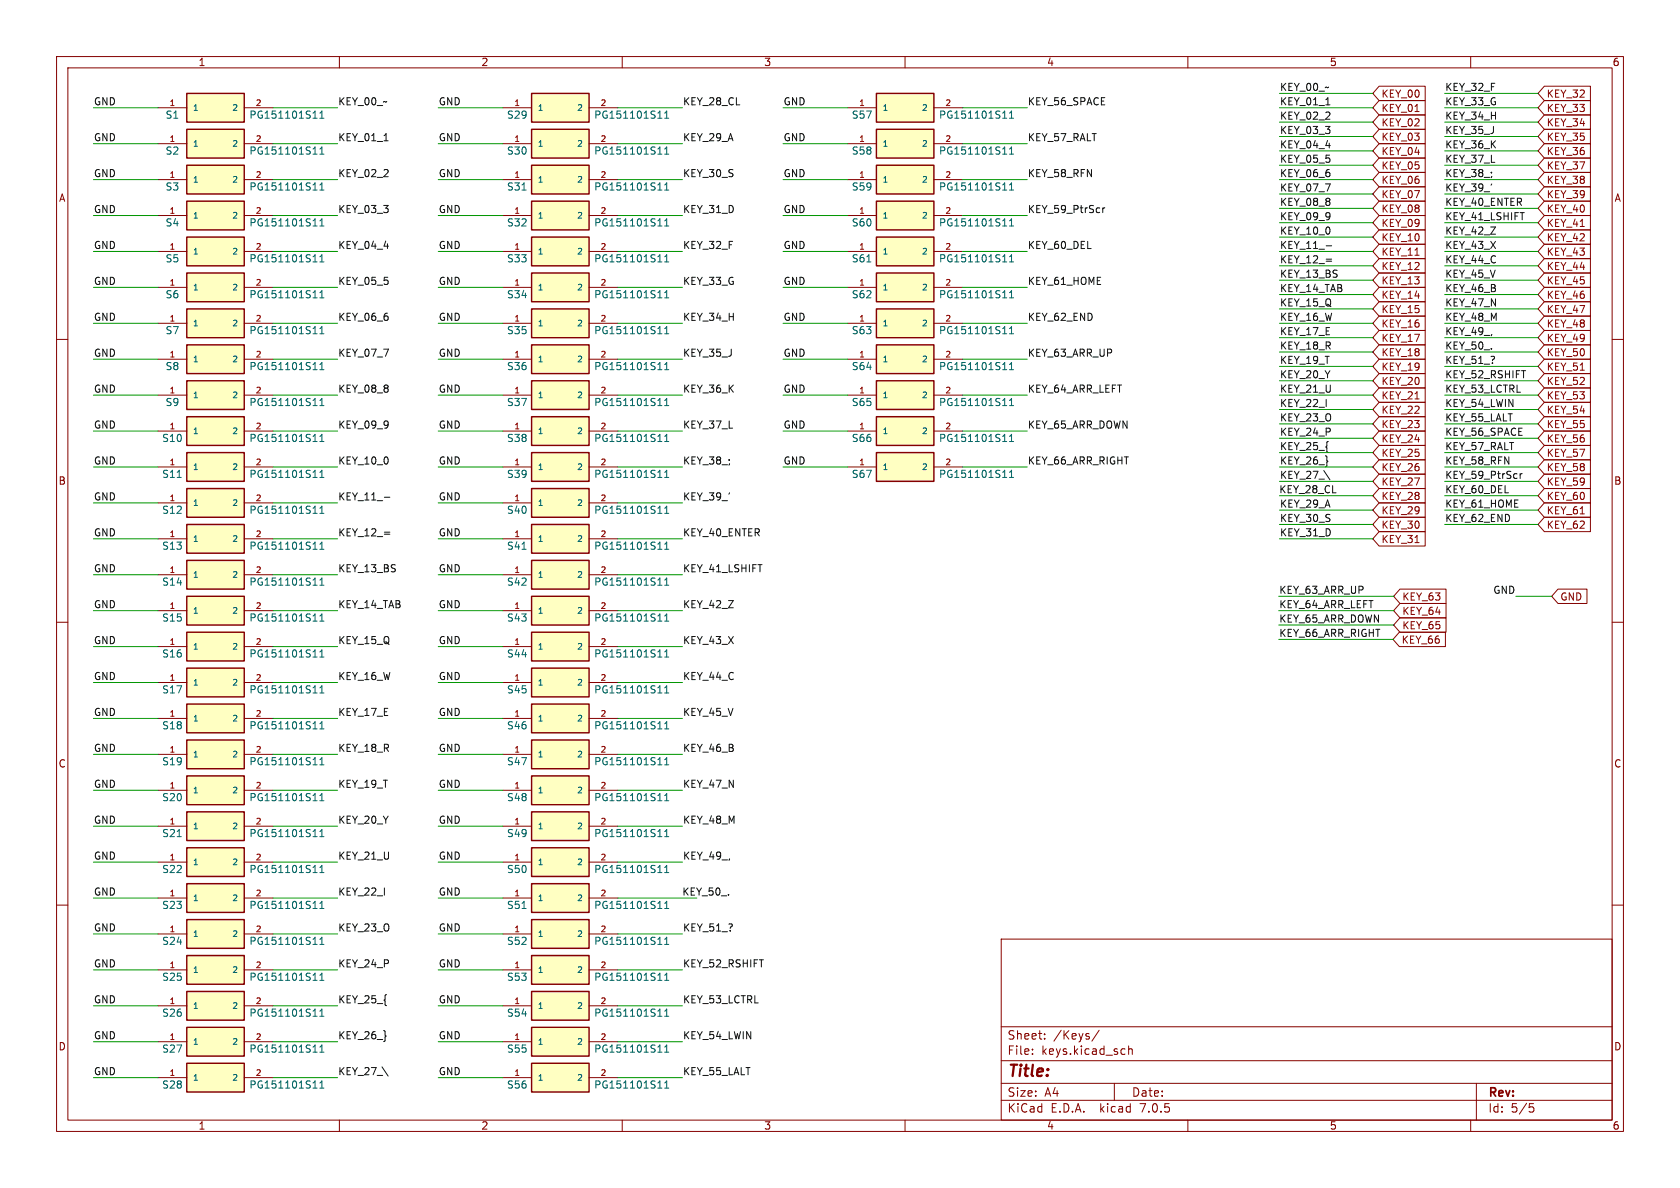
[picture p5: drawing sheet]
<svg xmlns="http://www.w3.org/2000/svg" width="297mm" height="210mm" viewBox="0 0 297 210" stroke-linecap="round" stroke-linejoin="round" font-family="sans-serif">
<g fill="none" stroke="#840000" stroke-width=".18">
<path d="M10 10h277v190h-277zM12 12h273v186h-273zM27.9 19.1h5.1M43.2 19.1h5.1M60 10v2M88.9 19.1h5.1M104.1 19.1h5.1M110 10v2M149.9 19.1h5M160 10v2M165.1 19.1h5.1M210 10v2"/>
<path d="M243.8 15.2h8.2v2.6h-8.2l-1.1-1.3zM243.8 17.8h8.2v2.5h-8.2l-1.1-1.2zM260 10v2M273 17.8h8.2v2.5h-8.2l-1.1-1.2zM273 15.2h8.2v2.6h-8.2l-1.1-1.3zM27.9 31.8h5.1M27.9 38.1h5.1M27.9 25.4h5.1M43.2 31.8h5.1M43.2 38.1h5.1M43.2 25.4h5.1M88.9 31.8h5.1"/>
<path d="M88.9 38.1h5.1M88.9 25.4h5.1M104.1 31.8h5.1M104.1 38.1h5.1M104.1 25.4h5.1M149.9 31.8h5M149.9 38.1h5M149.9 25.4h5M165.1 31.8h5.1M165.1 38.1h5.1M165.1 25.4h5.1M243.8 30.5h8.2v2.5h-8.2l-1.1-1.2z"/>
<path d="M243.8 27.9h8.2v2.6h-8.2l-1.1-1.3zM243.8 33h8.2v2.6h-8.2l-1.1-1.3zM243.8 35.6h8.2v2.5h-8.2l-1.1-1.3zM243.8 25.4h8.2v2.5h-8.2l-1.1-1.2zM243.8 38.1h8.2v2.5h-8.2l-1.1-1.2zM243.8 20.3h8.2v2.6h-8.2l-1.1-1.3zM243.8 22.9h8.2v2.5h-8.2l-1.1-1.3zM273 33h8.2v2.6h-8.2l-1.1-1.3zM273 30.5h8.2v2.5h-8.2l-1.1-1.2zM273 25.4h8.2v2.5h-8.2l-1.1-1.2zM273 38.1h8.2v2.5h-8.2l-1.1-1.2zM273 20.3h8.2v2.6h-8.2l-1.1-1.3z"/>
<path d="M273 22.9h8.2v2.5h-8.2l-1.1-1.3zM273 27.9h8.2v2.6h-8.2l-1.1-1.3zM273 35.6h8.2v2.5h-8.2l-1.1-1.3zM10 60h2M27.9 57.2h5.1M27.9 44.5h5.1M27.9 50.8h5.1M43.2 57.2h5.1M43.2 44.5h5.1M43.2 50.8h5.1M88.9 57.2h5.1M88.9 44.5h5.1"/>
<path d="M88.9 50.8h5.1M104.1 57.2h5.1M104.1 44.5h5.1M104.1 50.8h5.1M149.9 57.2h5M149.9 44.5h5M149.9 50.8h5M165.1 57.2h5.1M165.1 44.5h5.1M165.1 50.8h5.1M243.8 58.4h8.2v2.6h-8.2l-1.1-1.3zM243.8 55.9h8.2v2.5h-8.2l-1.1-1.2z"/>
<path d="M243.8 53.3h8.2v2.6h-8.2l-1.1-1.3zM243.8 40.6h8.2v2.6h-8.2l-1.1-1.3zM243.8 43.2h8.2v2.5h-8.2l-1.1-1.2zM243.8 50.8h8.2v2.5h-8.2l-1.1-1.2zM243.8 45.7h8.2v2.6h-8.2l-1.1-1.3zM243.8 48.3h8.2v2.5h-8.2l-1.1-1.3zM273 45.7h8.2v2.6h-8.2l-1.1-1.3zM273 50.8h8.2v2.5h-8.2l-1.1-1.2zM273 48.3h8.2v2.5h-8.2l-1.1-1.3zM273 55.9h8.2v2.5h-8.2l-1.1-1.2zM273 43.2h8.2v2.5h-8.2l-1.1-1.2zM273 53.3h8.2v2.6h-8.2l-1.1-1.3z"/>
<path d="M273 40.6h8.2v2.6h-8.2l-1.1-1.3zM273 58.4h8.2v2.6h-8.2l-1.1-1.3zM285 60h2M27.9 69.9h5.1M27.9 76.2h5.1M27.9 63.5h5.1M43.2 69.9h5.1M43.2 76.2h5.1M43.2 63.5h5.1M88.9 69.9h5.1M88.9 76.2h5.1M88.9 63.5h5.1"/>
<path d="M104.1 69.9h5.1M104.1 76.2h5.1M104.1 63.5h5.1M149.9 69.9h5M149.9 76.2h5M149.9 63.5h5M165.1 69.9h5.1M165.1 76.2h5.1M165.1 63.5h5.1M243.8 73.7h8.2v2.5h-8.2l-1.1-1.3zM243.8 71.1h8.2v2.6h-8.2l-1.1-1.3zM243.8 78.7h8.2v2.6h-8.2l-1.1-1.3z"/>
<path d="M243.8 76.2h8.2v2.5h-8.2l-1.1-1.2zM243.8 68.6h8.2v2.5h-8.2l-1.1-1.2zM243.8 61h8.2v2.5h-8.2l-1.1-1.3zM243.8 63.5h8.2v2.5h-8.2l-1.1-1.2zM243.8 66h8.2v2.6h-8.2l-1.1-1.3zM273 78.7h8.2v2.6h-8.2l-1.1-1.3zM273 76.2h8.2v2.5h-8.2l-1.1-1.2zM273 68.6h8.2v2.5h-8.2l-1.1-1.2zM273 66h8.2v2.6h-8.2l-1.1-1.3zM273 63.5h8.2v2.5h-8.2l-1.1-1.2zM273 61h8.2v2.5h-8.2l-1.1-1.3zM273 73.7h8.2v2.5h-8.2l-1.1-1.3z"/>
<path d="M273 71.1h8.2v2.6h-8.2l-1.1-1.3zM27.9 95.3h5.1M27.9 88.9h5.1M27.9 82.6h5.1M43.2 95.3h5.1M43.2 88.9h5.1M43.2 82.6h5.1M88.9 95.3h5.1M88.9 88.9h5.1M88.9 82.6h5.1M104.1 95.3h5.1M104.1 88.9h5.1"/>
<path d="M104.1 82.6h5.1M149.9 82.6h5M165.1 82.6h5.1M243.8 83.8h8.2v2.6h-8.2l-1.1-1.3zM243.8 94h8.2v2.5h-8.2l-1.1-1.2zM243.8 86.4h8.2v2.5h-8.2l-1.1-1.3zM243.8 91.4h8.2v2.6h-8.2l-1.1-1.3zM243.8 88.9h8.2v2.5h-8.2l-1.1-1.2zM243.8 81.3h8.2v2.5h-8.2l-1.1-1.2zM273 81.3h8.2v2.5h-8.2l-1.1-1.2zM273 83.8h8.2v2.6h-8.2l-1.1-1.3zM273 91.4h8.2v2.6h-8.2l-1.1-1.3z"/>
<path d="M273 88.9h8.2v2.5h-8.2l-1.1-1.2zM273 86.4h8.2v2.5h-8.2l-1.1-1.3zM10 110h2M27.9 114.3h5.1M27.9 101.6h5.1M27.9 108h5.1M43.2 114.3h5.1M43.2 101.6h5.1M43.2 108h5.1M88.9 114.3h5.1M88.9 101.6h5.1M88.9 108h5.1"/>
<path d="M104.1 114.3h5.1M104.1 101.6h5.1M104.1 108h5.1M247.4 111.8h8.1v2.5h-8.1l-1.1-1.3zM247.5 104.1h8.1v2.6h-8.1l-1.1-1.3zM247.5 106.7h8.1v2.5h-8.1l-1.1-1.2zM247.5 109.2h8.1v2.6h-8.1l-1.1-1.3zM275.4 104.1h5.2v2.6h-5.2l-1.1-1.3zM285 110h2M27.9 120.7h5.1M27.9 139.7h5.1M27.9 127h5.1"/>
<path d="M27.9 133.4h5.1M43.2 120.7h5.1M43.2 139.7h5.1M43.2 127h5.1M43.2 133.4h5.1M88.9 120.7h5.1M88.9 139.7h5.1M88.9 127h5.1M88.9 133.4h5.1M104.1 120.7h5.1M104.1 139.7h5.1M104.1 127h5.1"/>
<path d="M104.1 133.4h5.1M10 160h2M27.9 158.8h5.1M27.9 146.1h5.1M27.9 152.4h5.1M43.2 158.8h5.1M43.2 146.1h5.1M43.2 152.4h5.1M88.9 158.8h5.1M88.9 146.1h5.1M88.9 152.4h5.1M104.1 158.8h5.1"/>
<path d="M104.1 146.1h5.1M104.1 152.4h5.1M285 160h2M27.9 165.1h5.1M27.9 171.5h5.1M27.9 177.8h5.1M43.2 165.1h5.1M43.2 171.5h5.1M43.2 177.8h5.1M88.9 165.1h5.1M88.9 171.5h5.1M88.9 177.8h5.1"/>
<path d="M104.1 165.1h5.1M104.1 171.5h5.1M104.1 177.8h5.1M177 166h108v32h-108zM27.9 190.5h5.1M27.9 184.2h5.1M43.2 190.5h5.1M43.2 184.2h5.1M60 198v2M88.9 190.5h5.1M88.9 184.2h5.1M104.1 190.5h5.1"/>
<path d="M104.1 184.2h5.1M110 198v2M160 198v2M177 194.5h108M177 191.5h108M177 187.5h108M177 181.5h108M182.5 186.3v.1M182.5 185.5v.1M184.7 183.6v.1M184.7 182.8v.1M194.3 182.1l-1.3 2"/>
<path d="M197 191.5v3M198.7 185.4l.2 .1M198.9 186.3l-.2 .1M199.5 184.9v1.5M199.5 185.5l.2-.1 .4 .1 .1 .9M210 198v2M260 198v2M261 191.5v6.5M270.4 195.1h.7M270.5 195.7h.4l.3 .3-.2 .5-.5 .1"/>
</g>
<g fill="#ffffc2" stroke="#ffffc2" stroke-width=".18">
<path d="M154.9 29.2h10.2v5.1h-10.2z"/>
<path d="M154.9 67.3h10.2v5.1h-10.2z"/>
<path d="M33 111.8h10.2v5h-10.2z"/>
<path d="M94 99.1h10.1v5h-10.1z"/>
<path d="M33 105.4h10.2v5.1h-10.2z"/>
<path d="M94 105.4h10.1v5.1h-10.1z"/>
<path d="M94 92.7h10.1v5.1h-10.1z"/>
<path d="M94 111.8h10.1v5h-10.1z"/>
<path d="M94 118.1h10.1v5.1h-10.1z"/>
<path d="M154.9 54.6h10.2v5.1h-10.2z"/>
<path d="M94 137.2h10.1v5h-10.1z"/>
<path d="M94 162.6h10.1v5h-10.1z"/>
<path d="M154.9 73.7h10.2v5h-10.2z"/>
<path d="M154.9 41.9h10.2v5.1h-10.2z"/>
<path d="M154.9 35.6h10.2v5h-10.2z"/>
<path d="M154.9 22.9h10.2v5h-10.2z"/>
<path d="M33 41.9h10.2v5.1h-10.2z"/>
<path d="M94 156.2h10.1v5.1h-10.1z"/>
<path d="M33 188h10.2v5h-10.2z"/>
<path d="M33 92.7h10.2v5.1h-10.2z"/>
<path d="M94 168.9h10.1v5.1h-10.1z"/>
<path d="M33 86.4h10.2v5h-10.2z"/>
<path d="M33 99.1h10.2v5h-10.2z"/>
<path d="M94 188h10.1v5h-10.1z"/>
<path d="M33 168.9h10.2v5.1h-10.2z"/>
<path d="M33 181.6h10.2v5.1h-10.2z"/>
<path d="M33 67.3h10.2v5.1h-10.2z"/>
<path d="M154.9 80h10.2v5.1h-10.2z"/>
<path d="M94 181.6h10.1v5.1h-10.1z"/>
<path d="M33 175.3h10.2v5h-10.2z"/>
<path d="M33 80h10.2v5.1h-10.2z"/>
<path d="M33 29.2h10.2v5.1h-10.2z"/>
<path d="M33 61h10.2v5h-10.2z"/>
<path d="M33 35.6h10.2v5h-10.2z"/>
<path d="M33 48.3h10.2v5h-10.2z"/>
<path d="M33 16.5h10.2v5.1h-10.2z"/>
<path d="M33 22.9h10.2v5h-10.2z"/>
<path d="M33 54.6h10.2v5.1h-10.2z"/>
<path d="M33 162.6h10.2v5h-10.2z"/>
<path d="M33 156.2h10.2v5.1h-10.2z"/>
<path d="M33 73.7h10.2v5h-10.2z"/>
<path d="M94 175.3h10.1v5h-10.1z"/>
<path d="M94 124.5h10.1v5h-10.1z"/>
<path d="M94 130.8h10.1v5.1h-10.1z"/>
<path d="M33 137.2h10.2v5h-10.2z"/>
<path d="M33 143.5h10.2v5.1h-10.2z"/>
<path d="M94 22.9h10.1v5h-10.1z"/>
<path d="M94 16.5h10.1v5.1h-10.1z"/>
<path d="M94 29.2h10.1v5.1h-10.1z"/>
<path d="M94 35.6h10.1v5h-10.1z"/>
<path d="M33 118.1h10.2v5.1h-10.2z"/>
<path d="M33 130.8h10.2v5.1h-10.2z"/>
<path d="M33 124.5h10.2v5h-10.2z"/>
<path d="M33 149.9h10.2v5h-10.2z"/>
<path d="M94 54.6h10.1v5.1h-10.1z"/>
<path d="M94 41.9h10.1v5.1h-10.1z"/>
<path d="M94 48.3h10.1v5h-10.1z"/>
<path d="M94 61h10.1v5h-10.1z"/>
<path d="M154.9 16.5h10.2v5.1h-10.2z"/>
<path d="M94 67.3h10.1v5.1h-10.1z"/>
<path d="M94 73.7h10.1v5h-10.1z"/>
<path d="M94 80h10.1v5.1h-10.1z"/>
<path d="M94 86.4h10.1v5h-10.1z"/>
<path d="M94 149.9h10.1v5h-10.1z"/>
<path d="M94 143.5h10.1v5.1h-10.1z"/>
<path d="M154.9 61h10.2v5h-10.2z"/>
<path d="M154.9 48.3h10.2v5h-10.2z"/>
</g>
<g fill="none" stroke="#840000" stroke-width=".25">
<path d="M33 16.5h10.2v5.1h-10.2zM94 16.5h10.1v5.1h-10.1zM154.9 16.5h10.2v5.1h-10.2zM33 29.2h10.2v5.1h-10.2zM33 35.6h10.2v5h-10.2zM33 22.9h10.2v5h-10.2zM94 22.9h10.1v5h-10.1zM94 29.2h10.1v5.1h-10.1zM94 35.6h10.1v5h-10.1zM154.9 29.2h10.2v5.1h-10.2zM154.9 35.6h10.2v5h-10.2zM154.9 22.9h10.2v5h-10.2z"/>
<path d="M33 41.9h10.2v5.1h-10.2zM33 48.3h10.2v5h-10.2zM33 54.6h10.2v5.1h-10.2zM94 54.6h10.1v5.1h-10.1zM94 41.9h10.1v5.1h-10.1zM94 48.3h10.1v5h-10.1zM154.9 54.6h10.2v5.1h-10.2zM154.9 41.9h10.2v5.1h-10.2zM154.9 48.3h10.2v5h-10.2zM33 67.3h10.2v5.1h-10.2zM33 61h10.2v5h-10.2zM33 73.7h10.2v5h-10.2z"/>
<path d="M94 61h10.1v5h-10.1zM94 67.3h10.1v5.1h-10.1zM94 73.7h10.1v5h-10.1zM154.9 67.3h10.2v5.1h-10.2zM154.9 73.7h10.2v5h-10.2zM154.9 61h10.2v5h-10.2zM33 92.7h10.2v5.1h-10.2zM33 86.4h10.2v5h-10.2zM33 99.1h10.2v5h-10.2zM33 80h10.2v5.1h-10.2zM94 99.1h10.1v5h-10.1zM94 92.7h10.1v5.1h-10.1z"/>
<path d="M94 80h10.1v5.1h-10.1zM94 86.4h10.1v5h-10.1zM154.9 80h10.2v5.1h-10.2zM33 111.8h10.2v5h-10.2zM33 105.4h10.2v5.1h-10.2zM33 118.1h10.2v5.1h-10.2zM94 105.4h10.1v5.1h-10.1zM94 111.8h10.1v5h-10.1zM94 118.1h10.1v5.1h-10.1zM33 137.2h10.2v5h-10.2zM33 130.8h10.2v5.1h-10.2zM33 124.5h10.2v5h-10.2z"/>
<path d="M94 137.2h10.1v5h-10.1zM94 124.5h10.1v5h-10.1zM94 130.8h10.1v5.1h-10.1zM33 156.2h10.2v5.1h-10.2zM33 143.5h10.2v5.1h-10.2zM33 149.9h10.2v5h-10.2zM94 156.2h10.1v5.1h-10.1zM94 149.9h10.1v5h-10.1zM94 143.5h10.1v5.1h-10.1zM33 168.9h10.2v5.1h-10.2zM33 175.3h10.2v5h-10.2zM33 162.6h10.2v5h-10.2z"/>
<path d="M94 162.6h10.1v5h-10.1zM94 168.9h10.1v5.1h-10.1zM94 175.3h10.1v5h-10.1zM33 188h10.2v5h-10.2zM33 181.6h10.2v5.1h-10.2zM94 188h10.1v5h-10.1zM94 181.6h10.1v5.1h-10.1z"/>
</g>
<g fill="none" stroke="#006464" stroke-width=".18">
<path d="M56.5 20l.4-.4v1.3M117.5 20l.4-.4v1.3M178.5 20l.3-.4v1.3M55.3 33.6h.8M55.3 39.9h.8M55.3 27.2h.8M55.3 20.9h.8M56.5 33.6h.8M56.5 26.3l.4-.3v1.2M56.5 32.7l.4-.4v1.3M56.5 39l.4-.3v1.2M56.5 39.9h.8"/>
<path d="M56.5 27.2h.8M56.5 20.9h.8M92.3 33.6h.7M116.3 33.6h.7M116.3 39.9h.7M116.3 27.2h.7M116.3 20.9h.7M117.5 33.6h.7M117.5 26.3l.4-.3v1.2M117.5 32.7l.4-.4v1.3M117.5 39l.4-.3v1.2M117.5 39.9h.7"/>
<path d="M117.5 27.2h.7M117.5 20.9h.7M177.3 33.6h.7M177.3 39.9h.7M177.3 27.2h.7M177.3 20.9h.7M178.5 33.6h.7M178.5 26.3l.3-.3v1.2M178.5 32.7l.3-.4v1.3M178.5 39l.3-.3v1.2M178.5 39.9h.7M178.5 27.2h.7"/>
<path d="M178.5 20.9h.7M55.3 59h.8M55.3 46.3h.8M55.3 52.6h.8M56.5 45.4l.4-.4v1.3M56.5 51.7l.4-.3v1.2M56.5 58.1l.4-.4v1.3M56.5 59h.8M56.5 46.3h.8M56.5 52.6h.8M116.3 59h.7M116.3 46.3h.7"/>
<path d="M116.3 52.6h.7M117.5 45.4l.4-.4v1.3M117.5 51.7l.4-.3v1.2M117.5 58.1l.4-.4v1.3M117.5 59h.7M117.5 46.3h.7M117.5 52.6h.7M153.2 46.3h.8M177.3 59h.7M177.3 46.3h.7M177.3 52.6h.7M178.5 45.4l.3-.4v1.3"/>
<path d="M178.5 51.7l.3-.3v1.2M178.5 58.1l.3-.4v1.3M178.5 59h.7M178.5 46.3h.7M178.5 52.6h.7M55.3 71.7h.8M55.3 78h.8M55.3 65.3h.8M56.5 71.7h.8M56.5 64.4l.4-.3v1.2M56.5 70.8l.4-.4v1.3M56.5 77.1l.4-.3v1.2"/>
<path d="M56.5 78h.8M56.5 65.3h.8M116.3 71.7h.7M116.3 78h.7M116.3 65.3h.7M117.5 71.7h.7M117.5 64.4l.4-.3v1.2M117.5 70.8l.4-.4v1.3M117.5 77.1l.4-.3v1.2M117.5 78h.7M117.5 65.3h.7M177.3 71.7h.7"/>
<path d="M177.3 78h.7M177.3 65.3h.7M178.5 64.4l.3-.3v1.2M178.5 70.8l.3-.4v1.3M178.5 77.1l.3-.3v1.2M178.5 71.7h.7M178.5 78h.7M178.5 65.3h.7M31.3 84.4h.8M55.3 97.1h.8M55.3 90.7h.8M55.3 84.4h.8"/>
<path d="M56.5 83.5l.4-.4v1.3M56.5 89.8l.4-.3v1.2M56.5 96.2l.4-.4v1.3M56.5 97.1h.8M56.5 90.7h.8M56.5 84.4h.8M92.3 97.1h.7M116.3 97.1h.7M116.3 90.7h.7M116.3 84.4h.7M117.5 83.5l.4-.4v1.3M117.5 89.8l.4-.3v1.2"/>
<path d="M117.5 96.2l.4-.4v1.3M117.5 97.1h.7M117.5 90.7h.7M117.5 84.4h.7M177.3 84.4h.7M178.5 83.5l.3-.4v1.3M178.5 84.4h.7M55.3 116.1h.8M55.3 103.4h.8M55.3 109.8h.8M56.5 116.1h.8M56.5 102.5l.4-.3v1.2"/>
<path d="M56.5 108.9l.4-.4v1.3M56.5 115.2l.4-.3v1.2M56.5 103.4h.8M56.5 109.8h.8M116.3 116.1h.7M116.3 103.4h.7M116.3 109.8h.7M117.5 116.1h.7M117.5 103.4h.7M117.5 102.5l.4-.3v1.2M117.5 108.9l.4-.4v1.3M117.5 115.2l.4-.3v1.2"/>
<path d="M117.5 109.8h.7M55.3 122.5h.8M55.3 128.8h.8M55.3 135.2h.8M56.5 121.6l.4-.4v1.3M56.5 127.9l.4-.3v1.2M56.5 134.3l.4-.4v1.3M56.5 122.5h.8M56.5 128.8h.8M56.5 135.2h.8M116.3 122.5h.7M116.3 128.8h.7"/>
<path d="M116.3 135.2h.7M117.5 121.6l.4-.4v1.3M117.5 127.9l.4-.3v1.2M117.5 134.3l.4-.4v1.3M117.5 122.5h.7M117.5 128.8h.7M117.5 135.2h.7M31.3 147.9h.8M55.3 141.5h.8M55.3 147.9h.8M55.3 154.2h.8M56.5 140.6l.4-.3v1.2"/>
<path d="M56.5 147l.4-.4v1.3M56.5 153.3l.4-.3v1.2M56.5 159.7l.4-.4v1.3M56.5 141.5h.8M56.5 147.9h.8M56.5 154.2h.8M116.3 141.5h.7M116.3 147.9h.7M116.3 154.2h.7M117.5 140.6l.4-.3v1.2M117.5 147l.4-.4v1.3M117.5 153.3l.4-.3v1.2"/>
<path d="M117.5 159.7l.4-.4v1.3M117.5 141.5h.7M117.5 147.9h.7M117.5 154.2h.7M55.3 166.9h.8M55.3 160.6h.8M55.3 173.3h.8M55.3 179.6h.8M56.5 166l.4-.3v1.2M56.5 172.4l.4-.4v1.3M56.5 178.7l.4-.3v1.2M56.5 166.9h.8"/>
<path d="M56.5 160.6h.8M56.5 173.3h.8M56.5 179.6h.8M92.3 160.6h.7M116.3 166.9h.7M116.3 160.6h.7M116.3 173.3h.7M116.3 179.6h.7M117.5 166l.4-.3v1.2M117.5 172.4l.4-.4v1.3M117.5 178.7l.4-.3v1.2M117.5 166.9h.7"/>
<path d="M117.5 160.6h.7M117.5 173.3h.7M117.5 179.6h.7M55.3 192.3h.8M55.3 186h.8M56.5 185.1l.4-.4v1.3M56.5 191.4l.4-.3v1.2M56.5 192.3h.8M56.5 186h.8M116.3 192.3h.7M116.3 186h.7M117.5 185.1l.4-.4v1.3"/>
<path d="M117.5 191.4l.4-.3v1.2M117.5 192.3h.7M117.5 186h.7"/>
</g>
<g fill="none" stroke="#0f0f0f" stroke-width=".18">
<path d="M234.4 18.5h.7M67.9 24.9h.7M195 36.7v.9M195.3 36.7l-.3 .3M234.5 43.5h.9M234.5 45.8h.9M234.5 46.2h.9M234.8 80h.1M234.8 78h.1M68 87.9h.9M68 94.1h.9M68 94.4h.9"/>
<path d="M234 83.2l1.1 1.6M268.7 83.7v.9M269.1 83.7l-.4 .3M68.3 177.8h.1M68.3 175.8h.1M67.5 188.6l1.1 1.6"/>
</g>
<g fill="none" stroke="#009600" stroke-width=".18">
<path d="M16.5 19.1h11.4M48.3 19.1h11.4M77.5 19.1h11.4M109.2 19.1h11.4M138.4 19.1h11.5M170.2 19.1h11.4M226.2 19.1h16.5M226.2 16.5h16.5M255.4 19.1h16.5M255.4 16.5h16.5M16.5 38.1h11.4M16.5 31.8h11.4"/>
<path d="M16.5 25.4h11.4M48.3 38.1h11.4M48.3 31.8h11.4M48.3 25.4h11.4M77.5 38.1h11.4M77.5 31.8h11.4M77.5 25.4h11.4M109.2 38.1h11.4M109.2 31.8h11.4M109.2 25.4h11.4M138.4 38.1h11.5M138.4 31.8h11.5"/>
<path d="M138.4 25.4h11.5M170.2 38.1h11.4M170.2 31.8h11.4M170.2 25.4h11.4M226.2 31.8h16.5M226.2 21.6h16.5M226.2 24.1h16.5M226.2 26.7h16.5M226.2 29.2h16.5M226.2 34.3h16.5M226.2 36.8h16.5M226.2 39.4h16.5"/>
<path d="M255.4 31.8h16.5M255.4 21.6h16.5M255.4 24.1h16.5M255.4 26.7h16.5M255.4 29.2h16.5M255.4 34.3h16.5M255.4 36.8h16.5M255.4 39.4h16.5M16.5 44.5h11.4M16.5 50.8h11.4M16.5 57.2h11.4M48.3 44.5h11.4"/>
<path d="M48.3 50.8h11.4M48.3 57.2h11.4M77.5 44.5h11.4M77.5 50.8h11.4M77.5 57.2h11.4M109.2 44.5h11.4M109.2 50.8h11.4M109.2 57.2h11.4M138.4 44.5h11.5M138.4 50.8h11.5M138.4 57.2h11.5M170.2 44.5h11.4"/>
<path d="M170.2 50.8h11.4M170.2 57.2h11.4M226.2 44.5h16.5M226.2 57.2h16.5M226.2 54.6h16.5M226.2 59.7h16.5M226.2 52.1h16.5M226.2 41.9h16.5M226.2 47h16.5M226.2 49.5h16.5M255.4 44.5h16.5M255.4 57.2h16.5"/>
<path d="M255.4 54.6h16.5M255.4 59.7h16.5M255.4 52.1h16.5M255.4 41.9h16.5M255.4 47h16.5M255.4 49.5h16.5M16.5 76.2h11.4M16.5 69.9h11.4M16.5 63.5h11.4M48.3 76.2h11.4M48.3 69.9h11.4M48.3 63.5h11.4"/>
<path d="M77.5 76.2h11.4M77.5 69.9h11.4M77.5 63.5h11.4M109.2 76.2h11.4M109.2 69.9h11.4M109.2 63.5h11.4M138.4 76.2h11.5M138.4 69.9h11.5M138.4 63.5h11.5M170.2 76.2h11.4M170.2 69.9h11.4M170.2 63.5h11.4"/>
<path d="M226.2 67.3h16.5M226.2 64.8h16.5M226.2 62.2h16.5M226.2 77.5h16.5M226.2 74.9h16.5M226.2 69.9h16.5M226.2 72.4h16.5M255.4 67.3h16.5M255.4 64.8h16.5M255.4 62.2h16.5M255.4 77.5h16.5M255.4 74.9h16.5"/>
<path d="M255.4 69.9h16.5M255.4 72.4h16.5M16.5 88.9h11.4M16.5 82.6h11.4M16.5 95.3h11.4M48.3 88.9h11.4M48.3 82.6h11.4M48.3 95.3h11.4M77.5 88.9h11.4M77.5 82.6h11.4M77.5 95.3h11.4M109.2 88.9h11.4"/>
<path d="M109.2 82.6h11.4M109.2 95.3h11.4M138.4 82.6h11.5M170.2 82.6h11.4M226.2 82.6h16.5M226.2 95.3h16.5M226.2 80h16.5M226.2 85.1h16.5M226.2 90.2h16.5M226.2 92.7h16.5M226.2 87.6h16.5M255.4 82.6h16.5"/>
<path d="M255.4 80h16.5M255.4 85.1h16.5M255.4 90.2h16.5M255.4 92.7h16.5M255.4 87.6h16.5M16.5 108h11.4M16.5 114.3h11.4M16.5 101.6h11.4M48.3 108h11.4M48.3 114.3h11.4M48.3 101.6h11.4M77.5 108h11.4"/>
<path d="M77.5 114.3h11.4M77.5 101.6h11.4M109.2 108h11.4M109.2 114.3h11.4M109.2 101.6h11.4M226.1 108h20.3M226.1 110.5h20.3M226.1 113h20.3M226.1 105.4h20.3M268 105.4h6.3M16.5 120.7h11.4M16.5 139.7h11.4"/>
<path d="M16.5 127h11.4M16.5 133.4h11.4M48.3 120.7h11.4M48.3 139.7h11.4M48.3 127h11.4M48.3 133.4h11.4M77.5 120.7h11.4M77.5 139.7h11.4M77.5 127h11.4M77.5 133.4h11.4M109.2 120.7h11.4M109.2 139.7h11.4"/>
<path d="M109.2 127h11.4M109.2 133.4h11.4M16.5 146.1h11.4M16.5 152.4h11.4M16.5 158.8h11.4M48.3 146.1h11.4M48.3 152.4h11.4M48.3 158.8h11.4M77.5 146.1h11.4M77.5 152.4h11.4M77.5 158.8h11.4M109.2 146.1h11.4"/>
<path d="M109.2 152.4h11.4M109.2 158.8h14M16.5 177.8h11.4M16.5 165.1h11.4M16.5 171.5h11.4M48.3 177.8h11.4M48.3 165.1h11.4M48.3 171.5h11.4M77.5 177.8h11.4M77.5 165.1h11.4M77.5 171.5h11.4M109.2 177.8h11.4"/>
<path d="M109.2 165.1h11.4M109.2 171.5h11.4M16.5 184.2h11.4M16.5 190.5h11.4M48.3 184.2h11.4M48.3 190.5h11.4M77.5 184.2h11.4M77.5 190.5h11.4M109.2 184.2h11.4M109.2 190.5h11.4"/>
</g>
<text font-size="2.8" fill="#840000" x="178" y="190.8">Title:</text>
<g font-size="2.1" fill="#840000">
<text x="178" y="183.9">Sheet:</text>
<text x="186.2" y="183.9">/Keys/</text>
<text x="178" y="186.6">File:</text>
<text x="184" y="186.6">keys.kicad_sch</text>
<text x="178" y="196.8">KiCad</text>
<text x="178" y="194">Size:</text>
<text x="184.6" y="194">A4</text>
<text x="185.7" y="196.8">E.D.A.</text>
<text x="194.4" y="196.8">kicad</text>
<text x="200" y="194">Date:</text>
<text x="201.5" y="196.8">7.0.5</text>
<text x="263" y="194.2">Rev:</text>
<text x="263" y="196.8">Id:</text>
<text x="267" y="196.8">5/5</text>
</g>
<g font-size="1.8" fill="#840000">
<text x="35" y="11.8">1</text>
<text x="85" y="11.8">2</text>
<text x="135" y="11.8">3</text>
<text x="185" y="11.8">4</text>
<text x="235" y="11.8">5</text>
<text x="285" y="11.8">6</text>
<text x="244.1" y="17.4">KEY_00</text>
<text x="273.3" y="17.4">KEY_32</text>
<text x="244.1" y="20">KEY_01</text>
<text x="244.1" y="22.5">KEY_02</text>
<text x="273.3" y="20">KEY_33</text>
<text x="273.3" y="22.5">KEY_34</text>
<text x="244.1" y="27.6">KEY_04</text>
<text x="244.1" y="25">KEY_03</text>
<text x="273.3" y="27.6">KEY_36</text>
<text x="273.3" y="25">KEY_35</text>
<text x="10.4" y="35.8">A</text>
<text x="244.1" y="32.7">KEY_06</text>
<text x="244.1" y="30.1">KEY_05</text>
<text x="244.1" y="35.2">KEY_07</text>
<text x="273.3" y="35.2">KEY_39</text>
<text x="273.3" y="32.7">KEY_38</text>
<text x="273.3" y="30.1">KEY_37</text>
<text x="285.4" y="35.8">A</text>
<text x="244.1" y="37.7">KEY_08</text>
<text x="244.1" y="40.3">KEY_09</text>
<text x="273.3" y="40.3">KEY_41</text>
<text x="273.3" y="37.7">KEY_40</text>
<text x="244.1" y="42.8">KEY_10</text>
<text x="244.1" y="45.4">KEY_11</text>
<text x="244.1" y="47.9">KEY_12</text>
<text x="273.3" y="47.9">KEY_44</text>
<text x="273.3" y="45.4">KEY_43</text>
<text x="273.3" y="42.8">KEY_42</text>
<text x="244.1" y="53">KEY_14</text>
<text x="244.1" y="50.4">KEY_13</text>
<text x="273.3" y="53">KEY_46</text>
<text x="273.3" y="50.4">KEY_45</text>
<text x="244.1" y="58.1">KEY_16</text>
<text x="244.1" y="55.5">KEY_15</text>
<text x="273.3" y="58.1">KEY_48</text>
<text x="273.3" y="55.5">KEY_47</text>
<text x="244.1" y="63.1">KEY_18</text>
<text x="244.1" y="65.7">KEY_19</text>
<text x="244.1" y="60.6">KEY_17</text>
<text x="273.3" y="65.7">KEY_51</text>
<text x="273.3" y="63.1">KEY_50</text>
<text x="273.3" y="60.6">KEY_49</text>
<text x="244.1" y="70.8">KEY_21</text>
<text x="244.1" y="68.2">KEY_20</text>
<text x="273.3" y="70.8">KEY_53</text>
<text x="273.3" y="68.2">KEY_52</text>
<text x="244.1" y="75.8">KEY_23</text>
<text x="244.1" y="73.3">KEY_22</text>
<text x="273.3" y="75.8">KEY_55</text>
<text x="273.3" y="73.3">KEY_54</text>
<text x="244.1" y="80.9">KEY_25</text>
<text x="244.1" y="83.5">KEY_26</text>
<text x="244.1" y="78.4">KEY_24</text>
<text x="273.3" y="83.5">KEY_58</text>
<text x="273.3" y="80.9">KEY_57</text>
<text x="273.3" y="78.4">KEY_56</text>
<text x="10.3" y="85.8">B</text>
<text x="244.1" y="86">KEY_27</text>
<text x="244.1" y="88.5">KEY_28</text>
<text x="273.3" y="86">KEY_59</text>
<text x="273.3" y="88.5">KEY_60</text>
<text x="285.3" y="85.8">B</text>
<text x="244.1" y="93.6">KEY_30</text>
<text x="244.1" y="91.1">KEY_29</text>
<text x="273.3" y="93.6">KEY_62</text>
<text x="273.3" y="91.1">KEY_61</text>
<text x="244.1" y="96.2">KEY_31</text>
<text x="247.8" y="106.3">KEY_63</text>
<text x="275.8" y="106.3">GND</text>
<text x="247.7" y="113.9">KEY_66</text>
<text x="247.8" y="108.9">KEY_64</text>
<text x="247.8" y="111.4">KEY_65</text>
<text x="10.3" y="135.8">C</text>
<text x="285.3" y="135.8">C</text>
<text x="10.3" y="185.8">D</text>
<text x="285.3" y="185.8">D</text>
<text x="35" y="199.8">1</text>
<text x="85" y="199.8">2</text>
<text x="135" y="199.8">3</text>
<text x="185" y="199.8">4</text>
<text x="235" y="199.8">5</text>
<text x="285" y="199.8">6</text>
</g>
<g font-size="1.8" fill="#0f0f0f">
<text x="226.2" y="16.2">KEY_00_~</text>
<text x="255.4" y="16.2">KEY_32_F</text>
<text x="16.5" y="18.7">GND</text>
<text x="59.7" y="18.7">KEY_00_~</text>
<text x="77.5" y="18.7">GND</text>
<text x="120.6" y="18.7">KEY_28_CL</text>
<text x="138.4" y="18.7">GND</text>
<text x="181.6" y="18.7">KEY_56_SPACE</text>
<text x="226.2" y="23.8">KEY_03_3</text>
<text x="226.2" y="21.2">KEY_02_2</text>
<text x="226.2" y="18.7">KEY_01_1</text>
<text x="255.4" y="23.8">KEY_35_J</text>
<text x="255.4" y="18.7">KEY_33_G</text>
<text x="255.4" y="21.2">KEY_34_H</text>
<text x="16.5" y="25.1">GND</text>
<text x="59.7" y="25.1">KEY_01_1</text>
<text x="77.5" y="25.1">GND</text>
<text x="120.6" y="25.1">KEY_29_A</text>
<text x="138.4" y="25.1">GND</text>
<text x="181.6" y="25.1">KEY_57_RALT</text>
<text x="226.2" y="26.3">KEY_04_4</text>
<text x="226.2" y="28.9">KEY_05_5</text>
<text x="255.4" y="28.9">KEY_37_L</text>
<text x="255.4" y="26.3">KEY_36_K</text>
<text x="16.5" y="31.4">GND</text>
<text x="59.7" y="31.4">KEY_02_2</text>
<text x="77.5" y="31.4">GND</text>
<text x="120.6" y="31.4">KEY_30_S</text>
<text x="138.4" y="31.4">GND</text>
<text x="181.6" y="31.4">KEY_58_RFN</text>
<text x="226.2" y="31.4">KEY_06_6</text>
<text x="226.2" y="33.9">KEY_07_7</text>
<text x="255.4" y="31.4">KEY_38_;</text>
<text x="255.4" y="33.9">KEY_39_'</text>
<text x="16.5" y="37.8">GND</text>
<text x="59.7" y="37.8">KEY_03_3</text>
<text x="77.5" y="37.8">GND</text>
<text x="120.6" y="37.8">KEY_31_D</text>
<text x="138.4" y="37.8">GND</text>
<text x="181.6" y="37.8">KEY_59_PtrScr</text>
<text x="226.2" y="39">KEY_09_9</text>
<text x="226.2" y="41.6">KEY_10_0</text>
<text x="226.2" y="36.5">KEY_08_8</text>
<text x="255.4" y="36.5">KEY_40_ENTER</text>
<text x="255.4" y="41.6">KEY_42_Z</text>
<text x="255.4" y="39">KEY_41_LSHIFT</text>
<text x="16.5" y="44.1">GND</text>
<text x="59.7" y="44.1">KEY_04_4</text>
<text x="77.5" y="44.1">GND</text>
<text x="120.6" y="44.1">KEY_32_F</text>
<text x="138.4" y="44.1">GND</text>
<text x="181.6" y="44.1">KEY_60_DEL</text>
<text x="226.2" y="44.1">KEY_11_-</text>
<text x="226.2" y="46.6">KEY_12_=</text>
<text x="255.4" y="44.1">KEY_43_X</text>
<text x="255.4" y="46.6">KEY_44_C</text>
<text x="16.5" y="50.5">GND</text>
<text x="59.7" y="50.5">KEY_05_5</text>
<text x="77.5" y="50.5">GND</text>
<text x="120.6" y="50.5">KEY_33_G</text>
<text x="138.4" y="50.5">GND</text>
<text x="181.6" y="50.5">KEY_61_HOME</text>
<text x="226.2" y="51.7">KEY_14_TAB</text>
<text x="226.2" y="49.2">KEY_13_BS</text>
<text x="255.4" y="51.7">KEY_46_B</text>
<text x="255.4" y="49.2">KEY_45_V</text>
<text x="16.5" y="56.8">GND</text>
<text x="59.7" y="56.8">KEY_06_6</text>
<text x="77.5" y="56.8">GND</text>
<text x="120.6" y="56.8">KEY_34_H</text>
<text x="138.4" y="56.8">GND</text>
<text x="181.6" y="56.8">KEY_62_END</text>
<text x="226.2" y="56.8">KEY_16_W</text>
<text x="226.2" y="59.3">KEY_17_E</text>
<text x="226.2" y="54.3">KEY_15_Q</text>
<text x="255.4" y="59.3">KEY_49_,</text>
<text x="255.4" y="56.8">KEY_48_M</text>
<text x="255.4" y="54.3">KEY_47_N</text>
<text x="16.5" y="63.2">GND</text>
<text x="59.7" y="63.2">KEY_07_7</text>
<text x="77.5" y="63.2">GND</text>
<text x="120.6" y="63.2">KEY_35_J</text>
<text x="138.4" y="63.2">GND</text>
<text x="181.6" y="63.2">KEY_63_ARR_UP</text>
<text x="226.2" y="64.4">KEY_19_T</text>
<text x="226.2" y="61.9">KEY_18_R</text>
<text x="255.4" y="61.9">KEY_50_.</text>
<text x="255.4" y="64.4">KEY_51_?</text>
<text x="16.5" y="69.5">GND</text>
<text x="59.7" y="69.5">KEY_08_8</text>
<text x="77.5" y="69.5">GND</text>
<text x="120.6" y="69.5">KEY_36_K</text>
<text x="138.4" y="69.5">GND</text>
<text x="181.6" y="69.5">KEY_64_ARR_LEFT</text>
<text x="226.2" y="67">KEY_20_Y</text>
<text x="226.2" y="69.5">KEY_21_U</text>
<text x="255.4" y="69.5">KEY_53_LCTRL</text>
<text x="255.4" y="67">KEY_52_RSHIFT</text>
<text x="16.5" y="75.9">GND</text>
<text x="59.7" y="75.9">KEY_09_9</text>
<text x="77.5" y="75.9">GND</text>
<text x="120.6" y="75.9">KEY_37_L</text>
<text x="138.4" y="75.9">GND</text>
<text x="181.6" y="75.9">KEY_65_ARR_DOWN</text>
<text x="226.2" y="72">KEY_22_I</text>
<text x="226.2" y="74.6">KEY_23_O</text>
<text x="226.2" y="77.1">KEY_24_P</text>
<text x="255.4" y="74.6">KEY_55_LALT</text>
<text x="255.4" y="72">KEY_54_LWIN</text>
<text x="255.4" y="77.1">KEY_56_SPACE</text>
<text x="16.5" y="82.2">GND</text>
<text x="59.7" y="82.2">KEY_10_0</text>
<text x="77.5" y="82.2">GND</text>
<text x="120.6" y="82.2">KEY_38_;</text>
<text x="138.4" y="82.2">GND</text>
<text x="181.6" y="82.2">KEY_66_ARR_RIGHT</text>
<text x="226.2" y="79.7">KEY_25_{</text>
<text x="226.2" y="82.2">KEY_26_}</text>
<text x="255.4" y="82.2">KEY_58_RFN</text>
<text x="255.4" y="79.7">KEY_57_RALT</text>
<text x="16.5" y="88.6">GND</text>
<text x="59.7" y="88.6">KEY_11_-</text>
<text x="77.5" y="88.6">GND</text>
<text x="120.6" y="88.6">KEY_39_'</text>
<text x="226.1" y="87.3">KEY_28_CL</text>
<text x="226.2" y="84.7">KEY_27_\</text>
<text x="226.2" y="89.8">KEY_29_A</text>
<text x="255.4" y="84.7">KEY_59_PtrScr</text>
<text x="255.4" y="87.3">KEY_60_DEL</text>
<text x="255.4" y="89.8">KEY_61_HOME</text>
<text x="16.5" y="94.9">GND</text>
<text x="59.7" y="94.9">KEY_12_=</text>
<text x="77.5" y="94.9">GND</text>
<text x="120.6" y="94.9">KEY_40_ENTER</text>
<text x="226.2" y="94.9">KEY_31_D</text>
<text x="226.2" y="92.4">KEY_30_S</text>
<text x="255.4" y="92.4">KEY_62_END</text>
<text x="16.5" y="101.3">GND</text>
<text x="59.7" y="101.3">KEY_13_BS</text>
<text x="77.5" y="101.3">GND</text>
<text x="120.6" y="101.3">KEY_41_LSHIFT</text>
<text x="16.5" y="107.6">GND</text>
<text x="59.7" y="107.6">KEY_14_TAB</text>
<text x="77.5" y="107.6">GND</text>
<text x="120.6" y="107.6">KEY_42_Z</text>
<text x="226.1" y="105.1">KEY_63_ARR_UP</text>
<text x="226.1" y="107.6">KEY_64_ARR_LEFT</text>
<text x="264" y="105.1">GND</text>
<text x="16.5" y="114">GND</text>
<text x="59.7" y="114">KEY_15_Q</text>
<text x="77.5" y="114">GND</text>
<text x="120.6" y="114">KEY_43_X</text>
<text x="226.1" y="110.1">KEY_65_ARR_DOWN</text>
<text x="226.1" y="112.7">KEY_66_ARR_RIGHT</text>
<text x="16.5" y="120.3">GND</text>
<text x="59.7" y="120.3">KEY_16_W</text>
<text x="77.5" y="120.3">GND</text>
<text x="120.6" y="120.3">KEY_44_C</text>
<text x="16.5" y="126.7">GND</text>
<text x="59.7" y="126.7">KEY_17_E</text>
<text x="77.5" y="126.7">GND</text>
<text x="120.6" y="126.7">KEY_45_V</text>
<text x="16.5" y="133">GND</text>
<text x="59.7" y="133">KEY_18_R</text>
<text x="77.5" y="133">GND</text>
<text x="120.6" y="133">KEY_46_B</text>
<text x="16.5" y="139.4">GND</text>
<text x="59.7" y="139.4">KEY_19_T</text>
<text x="77.5" y="139.4">GND</text>
<text x="120.6" y="139.4">KEY_47_N</text>
<text x="16.5" y="145.7">GND</text>
<text x="59.7" y="145.7">KEY_20_Y</text>
<text x="77.5" y="145.7">GND</text>
<text x="120.6" y="145.7">KEY_48_M</text>
<text x="16.5" y="152.1">GND</text>
<text x="59.7" y="152.1">KEY_21_U</text>
<text x="77.5" y="152.1">GND</text>
<text x="120.6" y="152.1">KEY_49_,</text>
<text x="16.5" y="158.4">GND</text>
<text x="59.7" y="158.4">KEY_22_I</text>
<text x="77.5" y="158.4">GND</text>
<text x="120.5" y="158.4">KEY_50_.</text>
<text x="16.5" y="164.8">GND</text>
<text x="59.7" y="164.8">KEY_23_O</text>
<text x="77.5" y="164.8">GND</text>
<text x="120.6" y="164.8">KEY_51_?</text>
<text x="16.5" y="171.1">GND</text>
<text x="59.7" y="171.1">KEY_24_P</text>
<text x="77.5" y="171.1">GND</text>
<text x="120.6" y="171.1">KEY_52_RSHIFT</text>
<text x="16.5" y="177.5">GND</text>
<text x="59.7" y="177.5">KEY_25_{</text>
<text x="77.5" y="177.5">GND</text>
<text x="120.6" y="177.5">KEY_53_LCTRL</text>
<text x="16.5" y="183.8">GND</text>
<text x="59.7" y="183.8">KEY_26_}</text>
<text x="77.5" y="183.8">GND</text>
<text x="120.6" y="183.8">KEY_54_LWIN</text>
<text x="16.5" y="190.2">GND</text>
<text x="59.7" y="190.2">KEY_27_\</text>
<text x="77.5" y="190.2">GND</text>
<text x="120.6" y="190.2">KEY_55_LALT</text>
</g>
<g font-size="1.8" fill="#006464">
<text x="29.2" y="21.1">S1</text>
<text x="44" y="21.1">PG151101S11</text>
<text x="89.6" y="21.1">S29</text>
<text x="105" y="21.1">PG151101S11</text>
<text x="150.5" y="21.1">S57</text>
<text x="165.9" y="21.1">PG151101S11</text>
<text x="29.2" y="27.5">S2</text>
<text x="44" y="27.5">PG151101S11</text>
<text x="89.6" y="27.5">S30</text>
<text x="105" y="27.5">PG151101S11</text>
<text x="150.5" y="27.5">S58</text>
<text x="165.9" y="27.5">PG151101S11</text>
<text x="29.2" y="33.8">S3</text>
<text x="44" y="33.8">PG151101S11</text>
<text x="89.6" y="33.8">S31</text>
<text x="105" y="33.8">PG151101S11</text>
<text x="150.5" y="33.8">S59</text>
<text x="165.9" y="33.8">PG151101S11</text>
<text x="29.2" y="40.2">S4</text>
<text x="44" y="40.2">PG151101S11</text>
<text x="89.6" y="40.2">S32</text>
<text x="105" y="40.2">PG151101S11</text>
<text x="150.5" y="40.2">S60</text>
<text x="165.9" y="40.2">PG151101S11</text>
<text x="29.2" y="46.5">S5</text>
<text x="44" y="46.5">PG151101S11</text>
<text x="89.6" y="46.5">S33</text>
<text x="105" y="46.5">PG151101S11</text>
<text x="150.5" y="46.5">S61</text>
<text x="165.9" y="46.5">PG151101S11</text>
<text x="29.2" y="52.9">S6</text>
<text x="44" y="52.9">PG151101S11</text>
<text x="89.6" y="52.9">S34</text>
<text x="105" y="52.9">PG151101S11</text>
<text x="150.5" y="52.9">S62</text>
<text x="165.9" y="52.9">PG151101S11</text>
<text x="29.2" y="59.2">S7</text>
<text x="44" y="59.2">PG151101S11</text>
<text x="89.6" y="59.2">S35</text>
<text x="105" y="59.2">PG151101S11</text>
<text x="150.5" y="59.2">S63</text>
<text x="165.9" y="59.2">PG151101S11</text>
<text x="29.2" y="65.6">S8</text>
<text x="44" y="65.6">PG151101S11</text>
<text x="89.6" y="65.6">S36</text>
<text x="105" y="65.6">PG151101S11</text>
<text x="150.5" y="65.6">S64</text>
<text x="165.9" y="65.6">PG151101S11</text>
<text x="29.2" y="71.9">S9</text>
<text x="44" y="71.9">PG151101S11</text>
<text x="89.6" y="71.9">S37</text>
<text x="105" y="71.9">PG151101S11</text>
<text x="150.5" y="71.9">S65</text>
<text x="165.9" y="71.9">PG151101S11</text>
<text x="28.6" y="78.3">S10</text>
<text x="44" y="78.3">PG151101S11</text>
<text x="89.6" y="78.3">S38</text>
<text x="105" y="78.3">PG151101S11</text>
<text x="150.5" y="78.3">S66</text>
<text x="165.9" y="78.3">PG151101S11</text>
<text x="28.6" y="84.6">S11</text>
<text x="44" y="84.6">PG151101S11</text>
<text x="89.6" y="84.6">S39</text>
<text x="105" y="84.6">PG151101S11</text>
<text x="150.5" y="84.6">S67</text>
<text x="165.9" y="84.6">PG151101S11</text>
<text x="28.6" y="91">S12</text>
<text x="44" y="91">PG151101S11</text>
<text x="89.6" y="91">S40</text>
<text x="105" y="91">PG151101S11</text>
<text x="28.6" y="97.3">S13</text>
<text x="44" y="97.3">PG151101S11</text>
<text x="89.6" y="97.3">S41</text>
<text x="105" y="97.3">PG151101S11</text>
<text x="28.6" y="103.7">S14</text>
<text x="44" y="103.7">PG151101S11</text>
<text x="89.6" y="103.7">S42</text>
<text x="105" y="103.7">PG151101S11</text>
<text x="28.6" y="110">S15</text>
<text x="44" y="110">PG151101S11</text>
<text x="89.6" y="110">S43</text>
<text x="105" y="110">PG151101S11</text>
<text x="28.6" y="116.4">S16</text>
<text x="44" y="116.4">PG151101S11</text>
<text x="89.6" y="116.4">S44</text>
<text x="105" y="116.4">PG151101S11</text>
<text x="28.6" y="122.7">S17</text>
<text x="44" y="122.7">PG151101S11</text>
<text x="89.6" y="122.7">S45</text>
<text x="105" y="122.7">PG151101S11</text>
<text x="28.6" y="129.1">S18</text>
<text x="44" y="129.1">PG151101S11</text>
<text x="89.6" y="129.1">S46</text>
<text x="105" y="129.1">PG151101S11</text>
<text x="28.6" y="135.4">S19</text>
<text x="44" y="135.4">PG151101S11</text>
<text x="89.6" y="135.4">S47</text>
<text x="105" y="135.4">PG151101S11</text>
<text x="28.6" y="141.8">S20</text>
<text x="44" y="141.8">PG151101S11</text>
<text x="89.6" y="141.8">S48</text>
<text x="105" y="141.8">PG151101S11</text>
<text x="28.6" y="148.1">S21</text>
<text x="44" y="148.1">PG151101S11</text>
<text x="89.6" y="148.1">S49</text>
<text x="105" y="148.1">PG151101S11</text>
<text x="28.6" y="154.5">S22</text>
<text x="44" y="154.5">PG151101S11</text>
<text x="89.6" y="154.5">S50</text>
<text x="105" y="154.5">PG151101S11</text>
<text x="28.6" y="160.8">S23</text>
<text x="44" y="160.8">PG151101S11</text>
<text x="89.6" y="160.8">S51</text>
<text x="105" y="160.8">PG151101S11</text>
<text x="28.6" y="167.2">S24</text>
<text x="44" y="167.2">PG151101S11</text>
<text x="89.6" y="167.2">S52</text>
<text x="105" y="167.2">PG151101S11</text>
<text x="28.6" y="173.5">S25</text>
<text x="44" y="173.5">PG151101S11</text>
<text x="89.6" y="173.5">S53</text>
<text x="105" y="173.5">PG151101S11</text>
<text x="28.6" y="179.9">S26</text>
<text x="44" y="179.9">PG151101S11</text>
<text x="89.6" y="179.9">S54</text>
<text x="105" y="179.9">PG151101S11</text>
<text x="28.6" y="186.2">S27</text>
<text x="44" y="186.2">PG151101S11</text>
<text x="89.6" y="186.2">S55</text>
<text x="105" y="186.2">PG151101S11</text>
<text x="28.6" y="192.6">S28</text>
<text x="44" y="192.6">PG151101S11</text>
<text x="89.6" y="192.6">S56</text>
<text x="105" y="192.6">PG151101S11</text>
</g>
<g font-size="1.4" fill="#a90000">
<text x="29.9" y="18.8">1</text>
<text x="45.1" y="18.8">2</text>
<text x="90.9" y="18.8">1</text>
<text x="106.1" y="18.8">2</text>
<text x="151.8" y="18.8">1</text>
<text x="167.1" y="18.8">2</text>
<text x="29.9" y="25.1">1</text>
<text x="45.1" y="25.1">2</text>
<text x="90.9" y="25.1">1</text>
<text x="106.1" y="25.1">2</text>
<text x="151.8" y="25.1">1</text>
<text x="167.1" y="25.1">2</text>
<text x="29.9" y="31.5">1</text>
<text x="45.1" y="31.5">2</text>
<text x="90.9" y="31.5">1</text>
<text x="106.1" y="31.5">2</text>
<text x="151.8" y="31.5">1</text>
<text x="167.1" y="31.5">2</text>
<text x="29.9" y="37.8">1</text>
<text x="45.1" y="37.8">2</text>
<text x="90.9" y="37.8">1</text>
<text x="106.1" y="37.8">2</text>
<text x="151.8" y="37.8">1</text>
<text x="167.1" y="37.8">2</text>
<text x="29.9" y="44.2">1</text>
<text x="45.1" y="44.2">2</text>
<text x="90.9" y="44.2">1</text>
<text x="106.1" y="44.2">2</text>
<text x="151.8" y="44.2">1</text>
<text x="167.1" y="44.2">2</text>
<text x="29.9" y="50.5">1</text>
<text x="45.1" y="50.5">2</text>
<text x="90.9" y="50.5">1</text>
<text x="106.1" y="50.5">2</text>
<text x="151.8" y="50.5">1</text>
<text x="167.1" y="50.5">2</text>
<text x="29.9" y="56.9">1</text>
<text x="45.1" y="56.9">2</text>
<text x="90.9" y="56.9">1</text>
<text x="106.1" y="56.9">2</text>
<text x="151.8" y="56.9">1</text>
<text x="167.1" y="56.9">2</text>
<text x="29.9" y="63.2">1</text>
<text x="45.1" y="63.2">2</text>
<text x="90.9" y="63.2">1</text>
<text x="106.1" y="63.2">2</text>
<text x="151.8" y="63.2">1</text>
<text x="167.1" y="63.2">2</text>
<text x="29.9" y="69.6">1</text>
<text x="45.1" y="69.6">2</text>
<text x="90.9" y="69.6">1</text>
<text x="106.1" y="69.6">2</text>
<text x="151.8" y="69.6">1</text>
<text x="167.1" y="69.6">2</text>
<text x="29.9" y="75.9">1</text>
<text x="45.1" y="75.9">2</text>
<text x="90.9" y="75.9">1</text>
<text x="106.1" y="75.9">2</text>
<text x="151.8" y="75.9">1</text>
<text x="167.1" y="75.9">2</text>
<text x="29.9" y="82.3">1</text>
<text x="45.1" y="82.3">2</text>
<text x="90.9" y="82.3">1</text>
<text x="106.1" y="82.3">2</text>
<text x="151.8" y="82.3">1</text>
<text x="167.1" y="82.3">2</text>
<text x="29.9" y="88.6">1</text>
<text x="45.1" y="88.6">2</text>
<text x="90.9" y="88.6">1</text>
<text x="106.1" y="88.6">2</text>
<text x="29.9" y="95">1</text>
<text x="45.1" y="95">2</text>
<text x="90.9" y="95">1</text>
<text x="106.1" y="95">2</text>
<text x="29.9" y="101.3">1</text>
<text x="45.1" y="101.3">2</text>
<text x="90.9" y="101.3">1</text>
<text x="106.1" y="101.3">2</text>
<text x="29.9" y="107.7">1</text>
<text x="45.1" y="107.7">2</text>
<text x="90.9" y="107.7">1</text>
<text x="106.1" y="107.7">2</text>
<text x="29.9" y="114">1</text>
<text x="45.1" y="114">2</text>
<text x="90.9" y="114">1</text>
<text x="106.1" y="114">2</text>
<text x="29.9" y="120.4">1</text>
<text x="45.1" y="120.4">2</text>
<text x="90.9" y="120.4">1</text>
<text x="106.1" y="120.4">2</text>
<text x="29.9" y="126.7">1</text>
<text x="45.1" y="126.7">2</text>
<text x="90.9" y="126.7">1</text>
<text x="106.1" y="126.7">2</text>
<text x="29.9" y="133.1">1</text>
<text x="45.1" y="133.1">2</text>
<text x="90.9" y="133.1">1</text>
<text x="106.1" y="133.1">2</text>
<text x="29.9" y="139.4">1</text>
<text x="45.1" y="139.4">2</text>
<text x="90.9" y="139.4">1</text>
<text x="106.1" y="139.4">2</text>
<text x="29.9" y="145.8">1</text>
<text x="45.1" y="145.8">2</text>
<text x="90.9" y="145.8">1</text>
<text x="106.1" y="145.8">2</text>
<text x="29.9" y="152.1">1</text>
<text x="45.1" y="152.1">2</text>
<text x="90.9" y="152.1">1</text>
<text x="106.1" y="152.1">2</text>
<text x="29.9" y="158.5">1</text>
<text x="45.1" y="158.5">2</text>
<text x="90.9" y="158.5">1</text>
<text x="106.1" y="158.5">2</text>
<text x="29.9" y="164.8">1</text>
<text x="45.1" y="164.8">2</text>
<text x="90.9" y="164.8">1</text>
<text x="106.1" y="164.8">2</text>
<text x="29.9" y="171.2">1</text>
<text x="45.1" y="171.2">2</text>
<text x="90.9" y="171.2">1</text>
<text x="106.1" y="171.2">2</text>
<text x="29.9" y="177.5">1</text>
<text x="45.1" y="177.5">2</text>
<text x="90.9" y="177.5">1</text>
<text x="106.1" y="177.5">2</text>
<text x="29.9" y="183.9">1</text>
<text x="45.1" y="183.9">2</text>
<text x="90.9" y="183.9">1</text>
<text x="106.1" y="183.9">2</text>
<text x="29.9" y="190.2">1</text>
<text x="45.1" y="190.2">2</text>
<text x="90.9" y="190.2">1</text>
<text x="106.1" y="190.2">2</text>
</g>
<g font-size="1.4" fill="#006464">
<text x="34" y="19.7">1</text>
<text x="41" y="19.7">2</text>
<text x="95" y="19.7">1</text>
<text x="102" y="19.7">2</text>
<text x="156" y="19.7">1</text>
<text x="162.9" y="19.7">2</text>
<text x="34" y="26.1">1</text>
<text x="41" y="26.1">2</text>
<text x="95" y="26.1">1</text>
<text x="102" y="26.1">2</text>
<text x="156" y="26.1">1</text>
<text x="162.9" y="26.1">2</text>
<text x="34" y="32.4">1</text>
<text x="41" y="32.4">2</text>
<text x="95" y="32.4">1</text>
<text x="102" y="32.4">2</text>
<text x="156" y="32.4">1</text>
<text x="162.9" y="32.4">2</text>
<text x="34" y="38.8">1</text>
<text x="41" y="38.8">2</text>
<text x="95" y="38.8">1</text>
<text x="102" y="38.8">2</text>
<text x="156" y="38.8">1</text>
<text x="162.9" y="38.8">2</text>
<text x="34" y="45.1">1</text>
<text x="41" y="45.1">2</text>
<text x="95" y="45.1">1</text>
<text x="102" y="45.1">2</text>
<text x="156" y="45.1">1</text>
<text x="162.9" y="45.1">2</text>
<text x="34" y="51.5">1</text>
<text x="41" y="51.5">2</text>
<text x="95" y="51.5">1</text>
<text x="102" y="51.5">2</text>
<text x="156" y="51.5">1</text>
<text x="162.9" y="51.5">2</text>
<text x="34" y="57.8">1</text>
<text x="41" y="57.8">2</text>
<text x="95" y="57.8">1</text>
<text x="102" y="57.8">2</text>
<text x="156" y="57.8">1</text>
<text x="162.9" y="57.8">2</text>
<text x="34" y="64.2">1</text>
<text x="41" y="64.2">2</text>
<text x="95" y="64.2">1</text>
<text x="102" y="64.2">2</text>
<text x="156" y="64.2">1</text>
<text x="162.9" y="64.2">2</text>
<text x="34" y="70.5">1</text>
<text x="41" y="70.5">2</text>
<text x="95" y="70.5">1</text>
<text x="102" y="70.5">2</text>
<text x="156" y="70.5">1</text>
<text x="162.9" y="70.5">2</text>
<text x="34" y="76.9">1</text>
<text x="41" y="76.9">2</text>
<text x="95" y="76.9">1</text>
<text x="102" y="76.9">2</text>
<text x="156" y="76.9">1</text>
<text x="162.9" y="76.9">2</text>
<text x="34" y="83.2">1</text>
<text x="41" y="83.2">2</text>
<text x="95" y="83.2">1</text>
<text x="102" y="83.2">2</text>
<text x="156" y="83.2">1</text>
<text x="162.9" y="83.2">2</text>
<text x="34" y="89.6">1</text>
<text x="41" y="89.6">2</text>
<text x="95" y="89.6">1</text>
<text x="102" y="89.6">2</text>
<text x="34" y="95.9">1</text>
<text x="41" y="95.9">2</text>
<text x="95" y="95.9">1</text>
<text x="102" y="95.9">2</text>
<text x="34" y="102.3">1</text>
<text x="41" y="102.3">2</text>
<text x="95" y="102.3">1</text>
<text x="102" y="102.3">2</text>
<text x="34" y="108.6">1</text>
<text x="41" y="108.6">2</text>
<text x="95" y="108.6">1</text>
<text x="102" y="108.6">2</text>
<text x="34" y="115">1</text>
<text x="41" y="115">2</text>
<text x="95" y="115">1</text>
<text x="102" y="115">2</text>
<text x="34" y="121.3">1</text>
<text x="41" y="121.3">2</text>
<text x="95" y="121.3">1</text>
<text x="102" y="121.3">2</text>
<text x="34" y="127.7">1</text>
<text x="41" y="127.7">2</text>
<text x="95" y="127.7">1</text>
<text x="102" y="127.7">2</text>
<text x="34" y="134">1</text>
<text x="41" y="134">2</text>
<text x="95" y="134">1</text>
<text x="102" y="134">2</text>
<text x="34" y="140.4">1</text>
<text x="41" y="140.4">2</text>
<text x="95" y="140.4">1</text>
<text x="102" y="140.4">2</text>
<text x="34" y="146.7">1</text>
<text x="41" y="146.7">2</text>
<text x="95" y="146.7">1</text>
<text x="102" y="146.7">2</text>
<text x="34" y="153.1">1</text>
<text x="41" y="153.1">2</text>
<text x="95" y="153.1">1</text>
<text x="102" y="153.1">2</text>
<text x="34" y="159.4">1</text>
<text x="41" y="159.4">2</text>
<text x="95" y="159.4">1</text>
<text x="102" y="159.4">2</text>
<text x="34" y="165.8">1</text>
<text x="41" y="165.8">2</text>
<text x="95" y="165.8">1</text>
<text x="102" y="165.8">2</text>
<text x="34" y="172.1">1</text>
<text x="41" y="172.1">2</text>
<text x="95" y="172.1">1</text>
<text x="102" y="172.1">2</text>
<text x="34" y="178.5">1</text>
<text x="41" y="178.5">2</text>
<text x="95" y="178.5">1</text>
<text x="102" y="178.5">2</text>
<text x="34" y="184.8">1</text>
<text x="41" y="184.8">2</text>
<text x="95" y="184.8">1</text>
<text x="102" y="184.8">2</text>
<text x="34" y="191.2">1</text>
<text x="41" y="191.2">2</text>
<text x="95" y="191.2">1</text>
<text x="102" y="191.2">2</text>
</g>
</svg>
